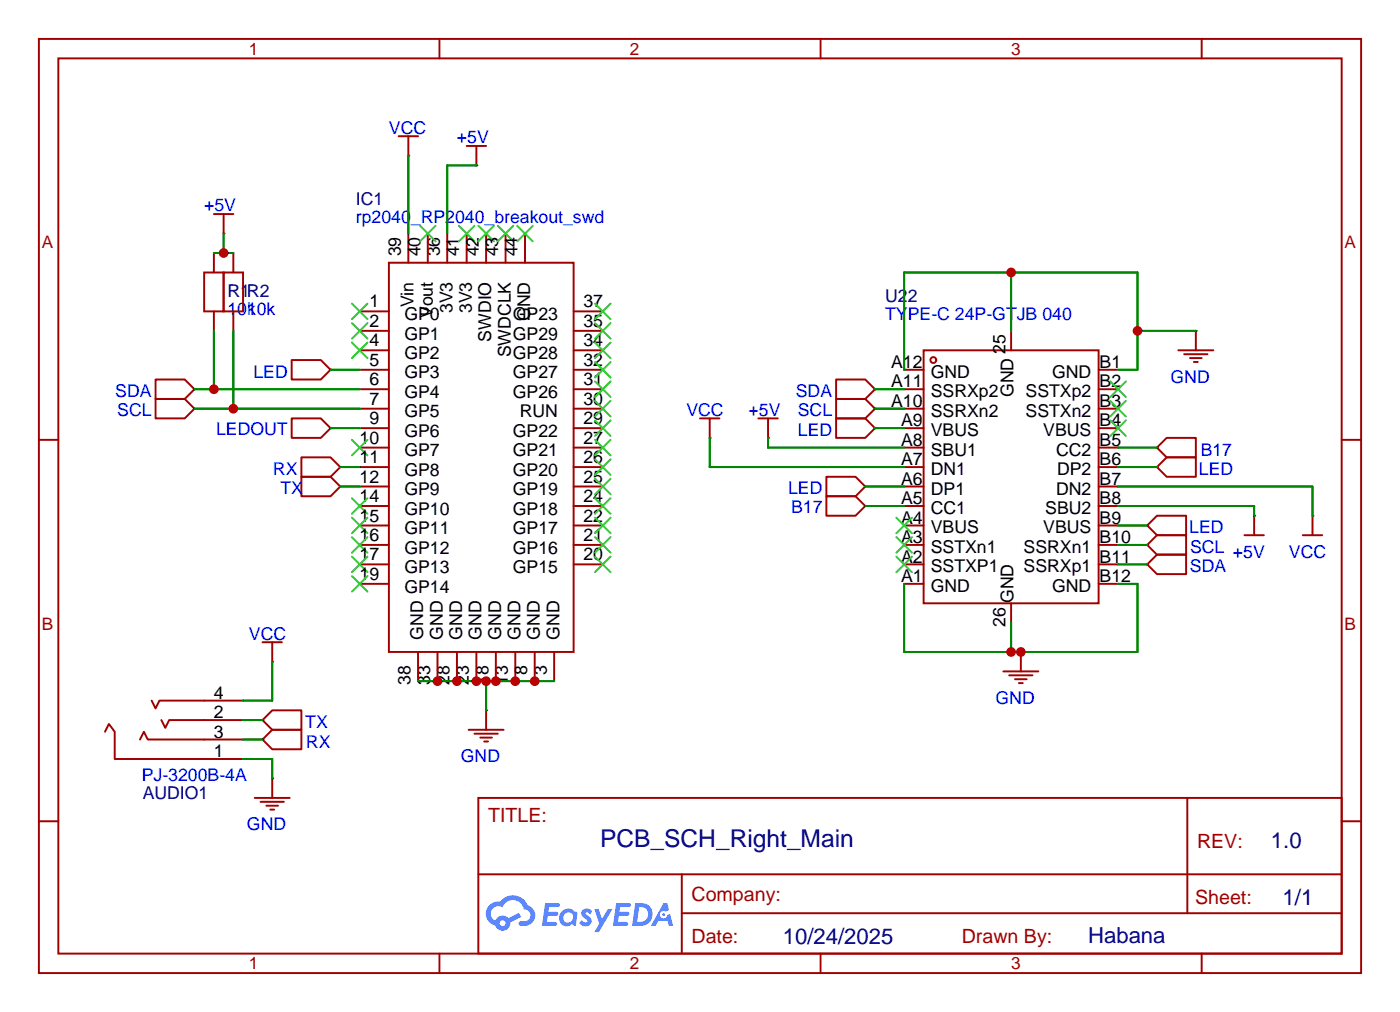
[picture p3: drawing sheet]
<svg xmlns="http://www.w3.org/2000/svg" width="183mm" height="132mm" viewBox="0 0 183 132" stroke-linecap="round" stroke-linejoin="round" font-family="sans-serif">
<g fill="none" stroke="#a10000" stroke-width=".25">
<path d="M5.1 5.1h172.7v121.9h-172.7zM7.6 7.6h167.7v116.9h-167.7zM52.1 17.8h2.5M53.3 17.8v2.5M57.4 5.1v2.5M107.2 5.1v2.5M157 5.1v2.5M50.8 34.3h24.1v50.8h-24.1zM53.3 20.3h.1M53.3 30.5v3.8M55.9 30.5v3.8M58.4 30.5v3.8"/>
<path d="M61 30.5v3.8M63.5 30.5v3.8M66 30.5v3.8M68.6 30.5v3.8M5.1 57.4h2.5M20.3 52.1h3.8l1.3 1.2-1.3 1.3h-3.8zM20.3 49.5h3.8l1.3 1.3-1.3 1.3h-3.8zM25.4 53.3h.1M25.4 50.8h.1M38.1 54.6h3.8l1.3 1.3-1.3 1.2h-3.8zM38.1 47h3.8l1.3 1.3-1.3 1.2h-3.8zM43.2 55.9h.1"/>
<path d="M43.2 48.3h.1M47 40.6h3.8M47 58.4h3.8M47 43.2h3.8M47 55.9h3.8M47 53.3h3.8M47 50.8h3.8M47 48.3h3.8M47 45.7h3.8M74.9 40.6h3.8M74.9 58.4h3.8M74.9 43.2h3.8"/>
<path d="M74.9 55.9h3.8M74.9 53.3h3.8M74.9 50.8h3.8M74.9 48.3h3.8M74.9 45.7h3.8M175.3 57.4h2.5M47 61h3.8M47 63.5h3.8M47 66h3.8M47 68.6h3.8M47 71.1h3.8M47 73.7h3.8"/>
<path d="M47 76.2h3.8M74.9 61h3.8M74.9 63.5h3.8M74.9 66h3.8M74.9 68.6h3.8M74.9 71.1h3.8M74.9 73.7h3.8M54.6 85.1v3.8M57.1 85.1v3.8M59.7 85.1v3.8M61.2 95.2h4.6M62 95.8h3"/>
<path d="M62.2 85.1v3.8M62.7 96.3h1.6M63.2 96.8h.6M63.5 92.7h.1M63.5 92.7v2.5M64.8 85.1v3.8M67.3 85.1v3.8M69.8 85.1v3.8M72.4 85.1v3.8M5.1 107.2h2.5M62.5 104.1h112.8v20.4h-112.8zM62.5 114.1h112.7"/>
<path d="M89.1 119.2h86.1M89.1 114.1v10.2M155.1 104.2v15M175.3 107.2h2.5M57.4 124.5v2.5M107.2 124.5v2.5M157 124.5v2.5"/>
</g>
<g fill="none" stroke="#3c3" stroke-width=".25">
<path d="M46 39.6l2 2.1M48 39.6l-2 2.1M54.9 29.5l2 2M56.9 29.5l-2 2M59.9 29.5l2.1 2M62 29.5l-2.1 2M62.5 29.5l2 2M64.5 29.5l-2 2M65 29.5l2.1 2M67.1 29.5l-2.1 2M67.6 29.5l2 2M69.6 29.5l-2 2"/>
<path d="M77.7 39.6l2.1 2.1M79.8 39.6l-2.1 2.1M46 57.4l2 2M46 42.2l2 2M46 44.7l2 2M48 57.4l-2 2M48 42.2l-2 2M48 44.7l-2 2M77.7 59.9l2.1 2.1M77.7 57.4l2.1 2M77.7 54.9l2.1 2M77.7 52.3l2.1 2.1"/>
<path d="M77.7 49.8l2.1 2M77.7 47.2l2.1 2.1M77.7 44.7l2.1 2M77.7 42.2l2.1 2M79.8 59.9l-2.1 2.1M79.8 57.4l-2.1 2M79.8 54.9l-2.1 2M79.8 52.3l-2.1 2.1M79.8 49.8l-2.1 2M79.8 47.2l-2.1 2.1M79.8 44.7l-2.1 2M79.8 42.2l-2.1 2"/>
<path d="M46 65l2 2.1M46 67.6l2 2M46 70.1l2 2M46 72.6l2 2.1M46 75.2l2 2M48 65l-2 2.1M48 67.6l-2 2M48 70.1l-2 2M48 72.6l-2 2.1M48 75.2l-2 2M77.7 72.6l2.1 2.1M77.7 70.1l2.1 2"/>
<path d="M77.7 67.6l2.1 2M77.7 65l2.1 2.1M77.7 62.5l2.1 2M79.8 72.6l-2.1 2.1M79.8 70.1l-2.1 2M79.8 67.6l-2.1 2M79.8 65l-2.1 2.1M79.8 62.5l-2.1 2"/>
</g>
<g fill="#5487ff">
<path d="M76.1 118.8l.6-.2 .3 .1 .4 .2-.3 .5a.33 .33 0 0 0-.3-.3 .33 .33 0 0 0-.3 .1 1.75 1.75 0 0 1 .8 1 .89 .89 0 0 1-.7 .7 .89 .89 0 0 1-1-.4l.4-.4a.42 .42 0 0 0 .3 .3 .42 .42 0 0 0 .4-.2 1.88 1.88 0 0 1-.8-1z"/>
<path d="M77.6 118.6h.6l.4 1.3 .8-1.3h.6l-1.8 3.1h-.6l.7-1.2z"/>
<path d="M71.2 117.9h1.7a.26 .26 0 0 1 .2 .2 .26 .26 0 0 1-.2 .3h-1.2l-.1 .6h1.1l.2 .3a.33 .33 0 0 1-.4 .2h-.9l-.2 .8h.6a.8 .8 0 0 1 .7 .2 .26 .26 0 0 1-.2 .3h-1.7z"/>
<path d="M80.5 117.9h1.6a.26 .26 0 0 1 .3 .2 .26 .26 0 0 1-.2 .3h-1.2l-.1 .6h1.1l.2 .3a.33 .33 0 0 1-.4 .2h-1l-.1 .8h.6a.8 .8 0 0 1 .7 .2 .26 .26 0 0 1-.2 .3h-1.7z"/>
<path d="M86.7 117.9h.5l.2 .9-.4 .2a.5 .5 0 0 0-.8 .2 .5 .5 0 0 0 .4 .7 .5 .5 0 0 0 .6-.5l.3-.1 .4 1.5h-.5l-.2-.6h-1.2l-.4 .6h-.6z"/>
<path d="M83 117.9l-.4 2.9a3.1 3.1 0 0 0 2.1-.3 1.5 1.5 0 0 0 .4-1.8 1.5 1.5 0 0 0-1.6-.8zM83.5 118.4a1 1 0 0 1 1.2 1 1 1 0 0 1-1.3 .9h-.2z"/>
<path d="M73.5 118.9a1.08 1.08 0 0 0-.4 1.4 1.08 1.08 0 0 0 1.4 .4l.2-.1 .5 .2 .2-1.6v-.2h-.4a1.02 1.02 0 0 0-1.5-.1zM73.8 119.3a.63 .63 0 0 1 .9 0 .63 .63 0 0 1-.1 .9 .63 .63 0 0 1-.9 0 .63 .63 0 0 1 .1-.9z"/>
<path d="M63.9 118.1a1.58 1.58 0 0 0 .8 2.7 1.01 1.01 0 0 0 1.2 .7 1.01 1.01 0 0 0 .8-1.1l1.4-.7-.3-.6-1.4 .7a1.03 1.03 0 0 0-1.7 .4 1 1 0 0 1-.5-1.4 1 1 0 0 1 1.4-.4 1.46 1.46 0 0 1 1.6-.9 1.46 1.46 0 0 1 1.3 1.2 .77 .77 0 0 1 .8 .7 .77 .77 0 0 1-.7 .8h-.5a.31 .31 0 0 0-.4 .3 .31 .31 0 0 0 .3 .4 1.43 1.43 0 0 0 1.7-.8 1.43 1.43 0 0 0-.4-1.8l-.4-.2a2.09 2.09 0 0 0-3.6-.4h-.2a1.66 1.66 0 0 0-1.2 .4zM65.3 120.5a.39 .39 0 0 1 .7 0 .39 .39 0 0 1-.7 0z"/>
<circle cx="86.7" cy="119.4" r=".19"/>
</g>
<g fill="none" stroke="#a10000" stroke-width=".25">
<path d="M61 19h2.5M62.2 19v2.6M26.7 35.6h2.5v5h-2.5zM27.9 33v2.6M27.9 27.9h2.6M29.2 35.6h2.5v5h-2.5zM29.2 30.5h.1M29.2 27.9v2.6M30.5 33v2.6M62.2 21.6h.1M27.9 40.6v2.6M30.5 40.6v2.6"/>
<path d="M39.4 59.7h3.8l1.2 1.3-1.2 1.2h-3.8zM91.4 54.6h2.6M92.7 57.1h.1M92.7 54.6v2.5M99.1 54.6h2.5M100.3 57.1h.1M100.3 54.6v2.5M109.2 52.1h3.8l1.3 1.2-1.3 1.3h-3.8zM109.2 49.5h3.8l1.3 1.3-1.3 1.3h-3.8zM109.2 54.6h3.8l1.3 1.3-1.3 1.2h-3.8zM114.3 53.3h.1M114.3 50.8h.1"/>
<path d="M114.3 55.9h.1M118.1 48.3h2.5M118.1 50.8h2.5M118.1 53.3h2.5M118.1 55.9h2.5M118.1 58.4h2.5M120.6 45.7h22.9v33h-22.9zM132.1 43.2v2.5M143.5 48.3h2.5M143.5 50.8h2.5M143.5 53.3h2.5M143.5 55.9h2.5"/>
<path d="M143.5 58.4h2.5M151.1 58.4l1.3-1.3h3.8v2.6h-3.8zM151.1 58.4h.1M153.9 45.7h4.6M154.7 46.2h3M155.4 46.7h1.6M156 47.2h.5M156.2 43.2h.1M156.2 43.2v2.5M39.4 62.2h3.8l1.2 1.3-1.2 1.3h-3.8zM44.4 61h.1M44.4 63.5h.1"/>
<path d="M107.9 64.8h3.9l1.2 1.2-1.2 1.3h-3.9zM107.9 62.2h3.9l1.2 1.3-1.2 1.3h-3.9zM113 66h.1M113 63.5h.1M118.1 61h2.5M118.1 63.5h2.5M118.1 66h2.5M118.1 68.6h2.5M118.1 71.1h2.5M118.1 73.7h2.5M118.1 76.2h2.5M132.1 78.7v2.6"/>
<path d="M143.5 61h2.5M143.5 63.5h2.5M143.5 66h2.5M143.5 68.6h2.5M143.5 71.1h2.5M143.5 73.7h2.5M143.5 76.2h2.5M149.9 68.6l1.2-1.3h3.8v2.5h-3.8zM149.9 68.6h.1M149.9 73.7l1.2-1.3h3.8v2.5h-3.8zM149.9 73.7h.1M149.9 71.1l1.2-1.3h3.8v2.6h-3.8z"/>
<path d="M149.9 71.1h.1M151.1 61l1.3-1.3h3.8v2.5h-3.8zM151.1 61h.1M162.6 69.8h2.5M163.8 67.3h.1M163.8 67.3v2.5M170.2 69.8h2.5M171.4 67.3h.1M171.4 67.3v2.5M13.7 95.5l.5-1 .8 1v3.6h16.7M18.3 96.5l.5-1 .5 1h12.4M19.8 91.4l.5 1.1 .5-1.1h10.9"/>
<path d="M21.1 94l.5 1 .5-1h9.6M34.3 94l1.3-1.3h3.8v2.5h-3.8zM34.3 94h.1M34.3 96.5l1.3-1.3h3.8v2.6h-3.8zM34.3 96.5h.1M34.3 83.8h2.5M35.6 86.4h.1M35.6 83.8v2.6M131.1 87.6h4.5M131.8 88.1h3.1M132.6 88.6h1.5M133.1 89.2h.5"/>
<path d="M133.3 85.1h.1M133.3 85.1v2.5M33.3 104.1h4.5M34 104.6h3.1M34.8 105.2h1.5M35.3 105.7h.5M35.6 101.6h.1M35.6 101.6v2.5"/>
<circle cx="121.9" cy="47" r=".38"/>
</g>
<path d="M145 54.9l2.1 2M145 52.3l2.1 2.1M145 49.8l2.1 2M147.1 54.9l-2.1 2M147.1 52.3l-2.1 2.1M147.1 49.8l-2.1 2M117.1 67.6l2 2M117.1 70.1l2 2M117.1 72.6l2 2.1M119.1 67.6l-2 2M119.1 70.1l-2 2M119.1 72.6l-2 2.1" fill="none" stroke="#3c3" stroke-width=".25"/>
<g fill="none" stroke="#008700" stroke-width=".25">
<path d="M27.9 33h2.6M29.2 30.5v2.5M53.3 20.3v10.2M62.2 21.6h-3.8v8.9M132.1 35.6v7.6M25.4 53.3h21.6M25.4 50.8h21.6M27.9 43.2v7.6M30.5 43.2v10.1M43.2 55.9h3.8M43.2 48.3h3.8M92.7 57.1v3.9h25.4"/>
<path d="M100.3 57.1v1.3h17.8M114.3 55.9h3.8M114.3 53.3h3.8M114.3 50.8h3.8M118.1 48.3v-12.7h30.5v12.7h-2.6M146 58.4h5.1M148.6 43.2h7.6M44.4 63.5h2.6M44.4 61h2.6M113 66h5.1M113 63.5h5.1M118.1 76.2v8.9h30.5v-8.9h-2.6"/>
<path d="M146 73.7h3.9M146 71.1h3.9M146 68.6h3.9M146 66h17.8v1.3M146 63.5h25.4v3.8M146 61h5.1M31.7 99.1h3.9v2.5M31.7 94h2.6M31.7 96.5h2.6M35.6 86.4v5h-3.9M54.6 88.9h17.8M63.5 88.9v3.8"/>
<path d="M132.1 81.3v3.8"/>
</g>
<g fill="#c00">
<circle cx="57.2" cy="88.9" r=".63"/>
<circle cx="59.7" cy="88.9" r=".63"/>
<circle cx="62.2" cy="88.9" r=".63"/>
<circle cx="63.5" cy="88.9" r=".63"/>
<circle cx="64.8" cy="88.9" r=".63"/>
<circle cx="67.3" cy="88.9" r=".63"/>
<circle cx="69.9" cy="88.9" r=".63"/>
<circle cx="30.5" cy="53.3" r=".63"/>
<circle cx="27.9" cy="50.8" r=".63"/>
<circle cx="132.1" cy="85.1" r=".63"/>
<circle cx="133.4" cy="85.1" r=".63"/>
<circle cx="132.1" cy="35.6" r=".63"/>
<circle cx="148.6" cy="43.2" r=".63"/>
<circle cx="29.2" cy="33" r=".63"/>
</g>
<text font-size="3.2" fill="#000080" x="78.4" y="110.5">PCB_SCH_Right_Main</text>
<g font-size="2.9" fill="#000080">
<text x="166" y="110.7">1.0</text>
<text x="167.5" y="118.1">1/1</text>
<text x="102.3" y="123.2">10/24/2025</text>
<text x="142.1" y="123.1">Habana</text>
</g>
<g font-size="2.6" fill="#a00000">
<text x="63.8" y="107.3">TITLE:</text>
<text x="156.4" y="110.7">REV:</text>
<text x="90.3" y="117.5">Company:</text>
<text x="156.1" y="118">Sheet:</text>
<text x="90.3" y="123.1">Date:</text>
<text x="125.6" y="123.1">Drawn By:</text>
</g>
<g font-size="2.3" fill="#00f">
<text x="50.8" y="17.4">VCC</text>
<text x="59.7" y="18.7">+5V</text>
<text x="26.7" y="27.6">+5V</text>
<text x="46.5" y="29.1">rp2040_RP2040_breakout_swd</text>
<text x="29.7" y="41.2">10k</text>
<text x="32.3" y="41.2">10k</text>
<text x="115.6" y="41.7">TYPE-C 24P-GTJB 040</text>
<text x="15.1" y="51.8">SDA</text>
<text x="33.1" y="49.3">LED</text>
<text x="104" y="51.8">SDA</text>
<text x="152.9" y="49.9">GND</text>
<text x="15.3" y="54.4">SCL</text>
<text x="28.2" y="56.8">LEDOUT</text>
<text x="89.7" y="54.3">VCC</text>
<text x="97.8" y="54.3">+5V</text>
<text x="104.2" y="54.3">SCL</text>
<text x="104.2" y="56.9">LED</text>
<text x="156.8" y="59.5">B17</text>
<text x="35.7" y="62">RX</text>
<text x="36.6" y="64.5">TX</text>
<text x="103" y="64.5">LED</text>
<text x="156.6" y="62">LED</text>
<text x="103.3" y="67">B17</text>
<text x="155.4" y="69.6">LED</text>
<text x="155.4" y="74.7">SDA</text>
<text x="155.4" y="72.1">SCL</text>
<text x="161.1" y="72.8">+5V</text>
<text x="168.4" y="72.8">VCC</text>
<text x="32.5" y="83.5">VCC</text>
<text x="39.9" y="95">TX</text>
<text x="130" y="91.9">GND</text>
<text x="18.5" y="102">PJ-3200B-4A</text>
<text x="40" y="97.6">RX</text>
<text x="60.2" y="99.5">GND</text>
<text x="32.3" y="108.4">GND</text>
</g>
<g font-size="2.3" fill="#000080">
<text x="46.5" y="26.8">IC1</text>
<text x="29.7" y="38.8">R1R2</text>
<text x="115.6" y="39.4">U22</text>
<text x="18.6" y="104.3">AUDIO1</text>
</g>
<g font-size="2.3">
<text x="52.4" y="33.5" transform="rotate(-90 52.4 33.5)">39</text>
<text x="54.9" y="33.5" transform="rotate(-90 54.9 33.5)">40</text>
<text x="57.4" y="33.5" transform="rotate(-90 57.4 33.5)">36</text>
<text x="60" y="33.5" transform="rotate(-90 60 33.5)">41</text>
<text x="62.5" y="33.5" transform="rotate(-90 62.5 33.5)">42</text>
<text x="65.1" y="33.5" transform="rotate(-90 65.1 33.5)">43</text>
<text x="67.6" y="33.5" transform="rotate(-90 67.6 33.5)">44</text>
<text x="48.2" y="40.1">1</text>
<text x="52.8" y="41.8">GP0</text>
<text x="54" y="40.1" transform="rotate(-90 54 40.1)">Vin</text>
<text x="56.6" y="41.5" transform="rotate(-90 56.6 41.5)">Vout</text>
<text x="59.1" y="40.9" transform="rotate(-90 59.1 40.9)">3V3</text>
<text x="61.6" y="40.9" transform="rotate(-90 61.6 40.9)">3V3</text>
<text x="67" y="41.8">GP23</text>
<text x="69.3" y="41.9" transform="rotate(-90 69.3 41.9)">GND</text>
<text x="76.2" y="40.1">37</text>
<text x="48.2" y="42.7">2</text>
<text x="48.2" y="45.2">4</text>
<text x="48.2" y="47.7">5</text>
<text x="52.8" y="44.3">GP1</text>
<text x="52.8" y="46.9">GP2</text>
<text x="64.2" y="44.6" transform="rotate(-90 64.2 44.6)">SWDIO</text>
<text x="66.7" y="46.7" transform="rotate(-90 66.7 46.7)">SWDCLK</text>
<text x="67" y="46.9">GP28</text>
<text x="67" y="44.3">GP29</text>
<text x="76.2" y="47.7">32</text>
<text x="76.2" y="45.2">34</text>
<text x="76.2" y="42.7">35</text>
<text x="131.4" y="46.2" transform="rotate(-90 131.4 46.2)">25</text>
<text x="48.2" y="50.3">6</text>
<text x="48.2" y="52.8">7</text>
<text x="52.8" y="49.4">GP3</text>
<text x="52.8" y="51.9">GP4</text>
<text x="67" y="51.9">GP26</text>
<text x="67" y="49.4">GP27</text>
<text x="76.2" y="52.8">30</text>
<text x="76.2" y="50.3">31</text>
<text x="116.4" y="48">A12</text>
<text x="116.4" y="50.6">A11</text>
<text x="116.4" y="53.1">A10</text>
<text x="121.6" y="49.3">GND</text>
<text x="121.6" y="51.8">SSRXp2</text>
<text x="132.4" y="51.8" transform="rotate(-90 132.4 51.8)">GND</text>
<text x="134" y="51.8">SSTXp2</text>
<text x="137.4" y="49.3">GND</text>
<text x="143.6" y="53.1">B3</text>
<text x="143.6" y="50.6">B2</text>
<text x="143.6" y="48">B1</text>
<text x="47" y="57.9">10</text>
<text x="48.2" y="55.4">9</text>
<text x="52.8" y="59.6">GP7</text>
<text x="52.8" y="54.5">GP5</text>
<text x="52.8" y="57">GP6</text>
<text x="67" y="59.6">GP21</text>
<text x="67" y="57">GP22</text>
<text x="67.9" y="54.5">RUN</text>
<text x="76.2" y="57.9">27</text>
<text x="76.2" y="55.4">29</text>
<text x="117.7" y="55.7">A9</text>
<text x="117.7" y="58.2">A8</text>
<text x="121.6" y="54.4">SSRXn2</text>
<text x="121.6" y="56.9">VBUS</text>
<text x="121.6" y="59.5">SBU1</text>
<text x="134" y="54.4">SSTXn2</text>
<text x="136.3" y="56.9">VBUS</text>
<text x="138" y="59.5">CC2</text>
<text x="143.6" y="58.2">B5</text>
<text x="143.6" y="55.7">B4</text>
<text x="47" y="60.4">11</text>
<text x="47" y="63">12</text>
<text x="47" y="65.5">14</text>
<text x="52.8" y="62.1">GP8</text>
<text x="52.8" y="64.6">GP9</text>
<text x="67" y="64.6">GP19</text>
<text x="67" y="62.1">GP20</text>
<text x="76.2" y="65.5">24</text>
<text x="76.2" y="63">25</text>
<text x="76.2" y="60.4">26</text>
<text x="117.7" y="60.7">A7</text>
<text x="117.7" y="63.3">A6</text>
<text x="117.7" y="65.8">A5</text>
<text x="121.6" y="62">DN1</text>
<text x="121.6" y="64.5">DP1</text>
<text x="138" y="64.5">DN2</text>
<text x="138.1" y="62">DP2</text>
<text x="143.6" y="65.8">B8</text>
<text x="143.6" y="63.3">B7</text>
<text x="143.6" y="60.7">B6</text>
<text x="47" y="68.1">15</text>
<text x="47" y="70.6">16</text>
<text x="52.8" y="67.2">GP10</text>
<text x="52.8" y="69.7">GP11</text>
<text x="67" y="69.7">GP17</text>
<text x="67" y="67.2">GP18</text>
<text x="76.2" y="70.6">21</text>
<text x="76.2" y="68.1">22</text>
<text x="117.7" y="68.4">A4</text>
<text x="117.7" y="70.9">A3</text>
<text x="121.6" y="67.1">CC1</text>
<text x="121.6" y="69.6">VBUS</text>
<text x="136.3" y="69.6">VBUS</text>
<text x="136.5" y="67.1">SBU2</text>
<text x="143.6" y="70.9">B10</text>
<text x="143.6" y="68.4">B9</text>
<text x="47" y="73.1">17</text>
<text x="47" y="75.7">19</text>
<text x="52.8" y="72.3">GP12</text>
<text x="52.8" y="74.8">GP13</text>
<text x="52.8" y="77.3">GP14</text>
<text x="67" y="74.8">GP15</text>
<text x="67" y="72.3">GP16</text>
<text x="76.2" y="73.1">20</text>
<text x="117.7" y="73.4">A2</text>
<text x="117.7" y="76">A1</text>
<text x="121.6" y="72.2">SSTXn1</text>
<text x="121.6" y="74.7">SSTXP1</text>
<text x="121.6" y="77.2">GND</text>
<text x="133.7" y="74.7">SSRXp1</text>
<text x="133.7" y="72.2">SSRXn1</text>
<text x="137.4" y="77.2">GND</text>
<text x="143.6" y="76">B12</text>
<text x="143.6" y="73.4">B11</text>
<text x="55.3" y="83.5" transform="rotate(-90 55.3 83.5)">GND</text>
<text x="57.8" y="83.5" transform="rotate(-90 57.8 83.5)">GND</text>
<text x="60.4" y="83.5" transform="rotate(-90 60.4 83.5)">GND</text>
<text x="62.9" y="83.5" transform="rotate(-90 62.9 83.5)">GND</text>
<text x="65.5" y="83.5" transform="rotate(-90 65.5 83.5)">GND</text>
<text x="68" y="83.5" transform="rotate(-90 68 83.5)">GND</text>
<text x="70.5" y="83.5" transform="rotate(-90 70.5 83.5)">GND</text>
<text x="73.1" y="83.5" transform="rotate(-90 73.1 83.5)">GND</text>
<text x="131.4" y="81.8" transform="rotate(-90 131.4 81.8)">26</text>
<text x="132.4" y="78.7" transform="rotate(-90 132.4 78.7)">GND</text>
<text x="53.6" y="89.4" transform="rotate(-90 53.6 89.4)">38</text>
<text x="56.2" y="89.4" transform="rotate(-90 56.2 89.4)">33</text>
<text x="58.7" y="89.4" transform="rotate(-90 58.7 89.4)">28</text>
<text x="61.3" y="89.4" transform="rotate(-90 61.3 89.4)">23</text>
<text x="63.8" y="89.4" transform="rotate(-90 63.8 89.4)">18</text>
<text x="66.3" y="89.4" transform="rotate(-90 66.3 89.4)">13</text>
<text x="68.9" y="88.1" transform="rotate(-90 68.9 88.1)">8</text>
<text x="71.4" y="88.1" transform="rotate(-90 71.4 88.1)">3</text>
<text x="27.9" y="93.8">2</text>
<text x="27.9" y="91.2">4</text>
<text x="27.9" y="98.8">1</text>
<text x="27.9" y="96.3">3</text>
</g>
<g font-size="2.2" fill="#a00000">
<text x="32.5" y="7.1">1</text>
<text x="82.3" y="7.1">2</text>
<text x="132.1" y="7.1">3</text>
<text x="5.5" y="32.4">A</text>
<text x="175.6" y="32.4">A</text>
<text x="5.5" y="82.2">B</text>
<text x="175.6" y="82.2">B</text>
<text x="32.5" y="126.5">1</text>
<text x="82.3" y="126.5">2</text>
<text x="132.1" y="126.5">3</text>
</g>
</svg>
